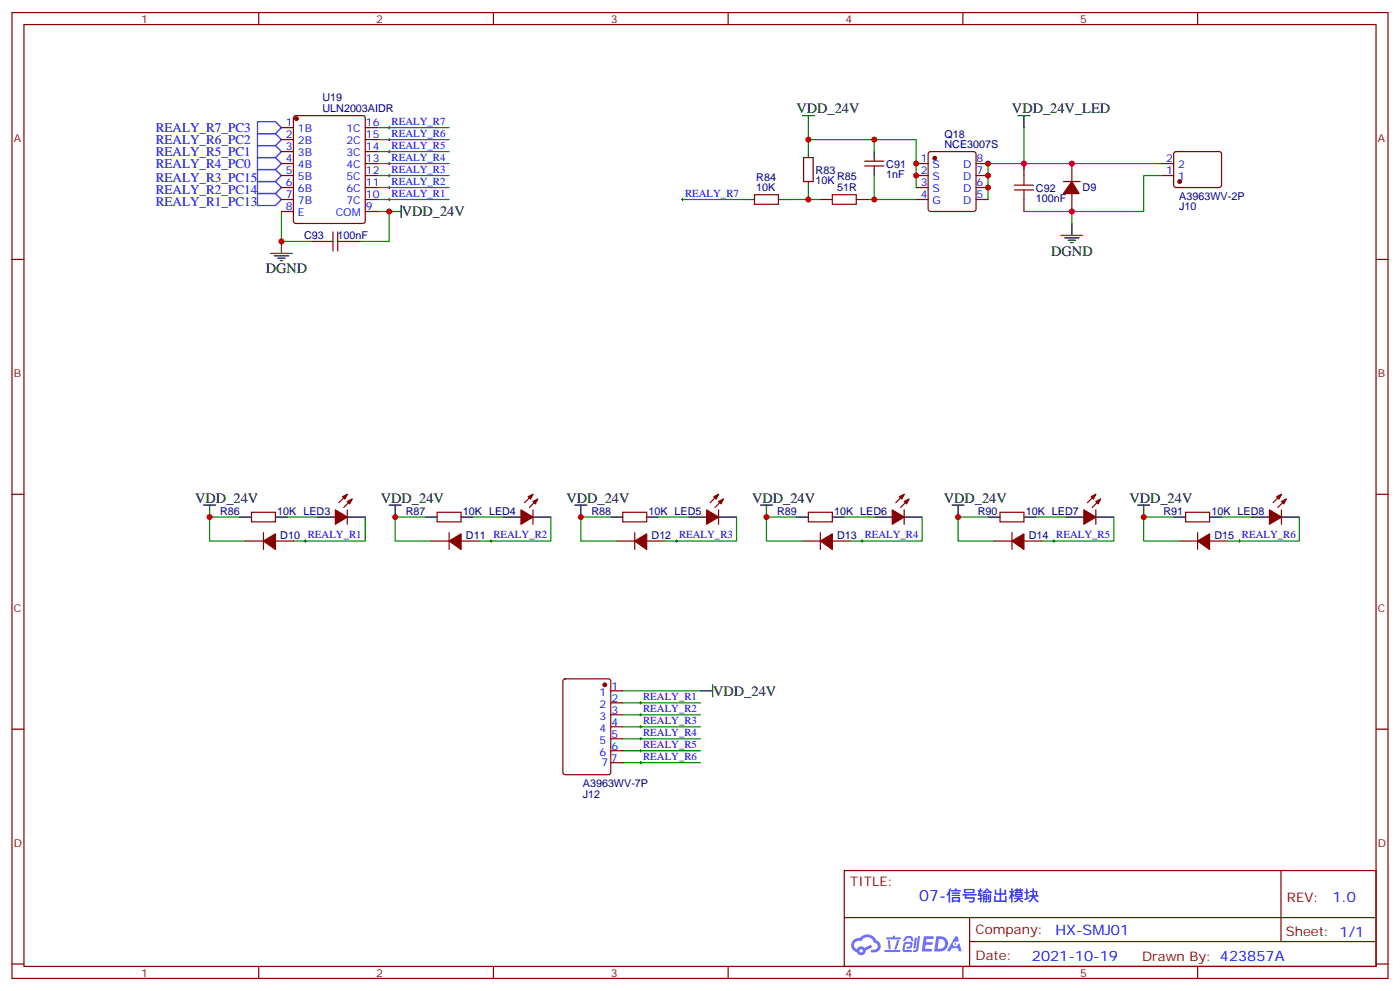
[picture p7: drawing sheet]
<svg xmlns="http://www.w3.org/2000/svg" width="412mm" height="292mm" viewBox="0 0 412 292" stroke-linecap="round" stroke-linejoin="round" font-family="sans-serif">
<g fill="none" stroke="#870000" stroke-width=".35">
<path d="M3.5 3.7h405.4v284.3h-405.4zM7.1 7.2h398.2v277.3h-398.2zM76.2 3.7v3.5M145.3 3.7v3.5M214.5 3.7v3.5M283.6 3.7v3.5M352.8 3.7v3.5M3.5 76.4h3.6M405.3 76.4h3.6M3.5 145.5h3.6M405.3 145.5h3.6M3.5 214.7h3.6"/>
<path d="M405.3 214.7h3.6M248.7 256.3h156.6v28.2h-156.6zM377.3 256.3v20.9M248.7 270.1h156.5M285.6 277.2h119.6M285.6 270.1v14.2M3.5 283.8h3.6M76.2 284.5v3.5M145.3 284.5v3.5M214.5 284.5v3.5M283.6 284.5v3.5M352.8 284.5v3.5"/>
<path d="M405.3 283.8h3.6"/>
</g>
<g fill="#5487ff">
<path d="M272.1 275.6h2.6l.3 .2-.1 .6h-2l-.1 1h1.6l.4 .4-.4 .3h-1.7l-.2 1.2 1.8 .1 .3 .3-.2 .4h-2.9z"/>
<path d="M281.4 275.7h.7l.4 1.3-.7 .3a.74 .74 0 0 0-1.1 .3 .74 .74 0 0 0 .5 1.1 .74 .74 0 0 0 .9-.7l.5-.3 .7 2.4h-.9l-.2-1h-1.9l-.5 1h-.9z"/>
<path d="M269.5 276.1h.6l-.4 2.9a.31 .31 0 0 1-.3 .3 .31 .31 0 0 1-.3-.3z"/>
<path d="M270.4 275.6h.6l-.5 4a.89 .89 0 0 1-.7 .7 .89 .89 0 0 1-.9-.3l1-.5z"/>
<path d="M266.8 275.8l.6-.2 1.2 .1 .5 1.3-.6 .1-.4-.9-1 .1a.95 .95 0 0 1-1 .8l-.1-.2z"/>
<path d="M266.4 277.5l1.8-.2a1.04 1.04 0 0 1 .6 1.1 1.04 1.04 0 0 1-.8 .9h-.7a.29 .29 0 0 1-.3-.4 .29 .29 0 0 1 .3-.2h.7l.2-.8h-1.4l-.4 1.7 1.9 .1a.29 .29 0 0 1 .3 .3 .29 .29 0 0 1-.3 .3h-2l-.4-.3 .2-2.1z"/>
<path d="M260.5 279.7h4.4a.3 .3 0 0 1 .3 .3 .3 .3 0 0 1-.3 .3h-4.3z"/>
<path d="M264.3 276.8h.6l-.5 1.6a1.02 1.02 0 0 1-.7 1.2l-.2-.3z"/>
<path d="M261.5 276.8h.6l.3 2.4-.3 .3-.3-.2z"/>
<path d="M261.1 276h1.9l.2-.5h.5l-.1 .5h1.5a.29 .29 0 0 1 .3 .3 .29 .29 0 0 1-.3 .3h-3.9z"/>
<path d="M275.8 275.6l-.6 4.5h1.4a2.27 2.27 0 0 0 2.7-2.3 2.27 2.27 0 0 0-2.7-2.2zM276.6 276.4a1.5 1.5 0 0 1 1.8 1.6 1.5 1.5 0 0 1-1.9 1.3h-.3z"/>
<path d="M251.4 276.8a2.09 2.09 0 0 0 1 3.5 1.37 1.37 0 0 0 1.5 .9 1.37 1.37 0 0 0 1.1-1.4l2-1-.5-.7-1.8 1a1.4 1.4 0 0 0-2.3 .4 1.32 1.32 0 0 1-.6-1.9 1.32 1.32 0 0 1 1.9-.4 2.02 2.02 0 0 1 2-1.3 2.02 2.02 0 0 1 1.8 1.6 1.09 1.09 0 0 1 1.1 1.4 1.09 1.09 0 0 1-1.6 .7 .41 .41 0 0 0-.5 .3 .41 .41 0 0 0 .4 .5 1.89 1.89 0 0 0 2.4-1.2 1.89 1.89 0 0 0-1.2-2.4 2.98 2.98 0 0 0-5-.6l-1 .1zM253.2 279.9a.52 .52 0 0 1 1 0 .52 .52 0 0 1-1 0z"/>
<circle cx="281.4" cy="277.9" r=".28"/>
</g>
<g fill="none" stroke="#008700" stroke-width=".35">
<path d="M111.1 37.6h21.2M238.1 37.6v5.3M301.6 37.6v12.3M111.1 48.2h21.2M111.1 41.1h21.2M111.1 44.6h21.2M111.1 51.7h21.2M111.1 55.2h21.2M111.1 58.7h21.2M201.1 58.7h17.6M238.1 41.1h31.8v14.1M238.1 57v1.7h-5.3"/>
<path d="M238.1 58.7h3.6M255.8 58.7h14.1M257.5 41.1v3.5M257.5 51.7v7M342.2 48.2h-51.2v10.5M342.2 51.7h-5.3v10.6h-21.2M82.9 62.3v8.8h8.8M111.1 62.3h3.6v8.8h-8.9M301.6 62.3h14.1v3.5M70.6 152.2h-8.9v7.1h10.6M84.7 152.2h8.8M107.6 152.2v7.1h-21.2"/>
<path d="M125.2 152.2h-8.8v7.1h10.6M139.3 152.2h8.9M162.3 152.2v7.1h-21.2M179.9 152.2h-8.8v7.1h10.6M194 152.2h8.8M217 152.2v7.1h-21.2M234.6 152.2h-8.8v7.1h10.6M248.7 152.2h8.8M271.6 152.2v7.1h-21.1M291 152.2h-8.8v7.1h10.6M305.2 152.2h8.8M328.1 152.2v7.1h-21.2"/>
<path d="M345.7 152.2h-8.8v7.1h10.6M359.8 152.2h8.9M382.8 152.2v7.1h-21.2M183.4 217.5h23M183.4 214h23M183.4 210.4h23M183.4 206.9h23M183.4 203.4h23M183.4 221h23M183.4 224.5h23"/>
</g>
<g fill="none" stroke="#000" stroke-width=".35">
<path d="M236.4 34h3.5M238.1 34v3.6M299.9 34h3.5M301.6 34v3.6M218.7 58.7h3.5M229.3 58.7h3.5M238.1 42.9v3.5M238.1 53.4v3.6M257.5 44.6v1.8M257.5 49.9v1.8M79.7 74.6h6.4M80.8 75.3h4.2"/>
<path d="M81.8 76h2.2M82.5 76.7h.8M82.9 71.1v3.5M114.7 62.3h3.5M118.2 60.5v3.5M312.6 69.3h6.3M313.6 70h4.3M314.7 70.7h2.1M315.4 71.4h.7M315.7 65.8v3.5M60 148.7h3.5M61.7 148.7v3.5"/>
<path d="M70.6 152.2h3.5M81.1 152.2h3.6M93.5 152.2h5.3M102.3 152.2h5.3M114.7 148.7h3.5M116.4 148.7v3.5M125.2 152.2h3.6M135.8 152.2h3.5M148.2 152.2h5.3M157 152.2h5.3M169.3 148.7h3.6M171.1 148.7v3.5"/>
<path d="M179.9 152.2h3.5M190.5 152.2h3.5M202.8 152.2h5.3M211.7 152.2h5.3M224 148.7h3.5M225.8 148.7v3.5M234.6 152.2h3.5M245.2 152.2h3.5M257.5 152.2h5.3M266.3 152.2h5.3M280.5 148.7h3.5M282.2 148.7v3.5"/>
<path d="M291 152.2h3.6M301.6 152.2h3.6M314 152.2h5.3M322.8 152.2h5.3M335.1 148.7h3.6M336.9 148.7v3.5M345.7 152.2h3.5M356.3 152.2h3.5M368.7 152.2h5.2M377.5 152.2h5.3M206.4 203.4h3.5M209.9 201.6v3.5"/>
</g>
<g fill="#870000" stroke="#870000" stroke-width=".35">
<path d="M319.3 150.1l3.5 2.1-3.5 2.1z"/>
<path d="M322.8 147.6l1.4-.7-.7 1.4z"/>
<path d="M321.4 146.2l1.4-.7-.7 1.4z"/>
<path d="M298.1 159.3l3.5-2.1v4.5z"/>
<path d="M98.8 150.1l3.5 2.1-3.5 2.1z"/>
<path d="M102.3 147.6l1.4-.7-.7 1.4z"/>
<path d="M100.9 146.2l1.4-.7-.7 1.4z"/>
<path d="M77.6 159.3l3.5-2.1v4.5z"/>
<path d="M132.3 159.3l3.5-2.1v4.5z"/>
<path d="M153.5 150.1l3.5 2.1-3.5 2.1z"/>
<path d="M157 147.6l1.4-.7-.7 1.4z"/>
<path d="M155.6 146.2l1.4-.7-.7 1.4z"/>
<path d="M187 159.3l3.5-2.1v4.5z"/>
<path d="M208.1 150.1l3.6 2.1-3.6 2.1z"/>
<path d="M211.7 147.6l1.4-.7-.7 1.4z"/>
<path d="M210.3 146.2l1.4-.7-.7 1.4z"/>
<path d="M241.7 159.3l3.5-2.1v4.5z"/>
<path d="M262.8 150.1l3.5 2.1-3.5 2.1z"/>
<path d="M266.3 147.6l1.5-.7-.7 1.4z"/>
<path d="M264.9 146.2l1.4-.7-.7 1.4z"/>
<path d="M315.7 53.4l2.2 3.6h-4.6z"/>
<path d="M352.8 159.3l3.5-2.1v4.5z"/>
<path d="M373.9 150.1l3.6 2.1-3.6 2.1z"/>
<path d="M377.5 147.6l1.4-.7-.7 1.4z"/>
<path d="M376.1 146.2l1.4-.7-.7 1.4z"/>
<circle cx="87.3" cy="34.9" r=".53"/>
<circle cx="275.3" cy="46.6" r=".53"/>
<circle cx="347.5" cy="53.4" r=".53"/>
<circle cx="178.2" cy="201.6" r=".53"/>
</g>
<g fill="none" stroke="#870000" stroke-width=".35">
<path d="M82.9 37.6h3.5M86.7 34.2l.4-.2h19.8l.6 .5 .1 30.6-.5 .6-20 .1-.6-.5-.1-30.6zM107.6 37.6h3.5M82.9 41.1h3.5M82.9 44.6h3.5M82.9 48.2h3.5M82.9 51.7h3.5M82.9 55.2h3.5M82.9 58.7h3.5M107.6 41.1h3.5M107.6 44.6h3.5M107.6 48.2h3.5"/>
<path d="M107.6 51.7h3.5M107.6 55.2h3.5M107.6 58.7h3.5M222.2 57.3h7.1v2.8h-7.1zM236.7 46.4h2.8v7h-2.8zM241.7 58.7h3.5M252.2 58.7h3.6M254.7 48.9h5.6M254.7 47.4h5.6M257.5 46.4v1M257.5 48.9v1M269.9 48.2h3.5"/>
<path d="M269.9 51.7h3.5M269.9 55.2h3.5M269.9 58.7h3.5M273.6 44.8l.5-.2h12.7l.5 .2 .2 .5v16.3l-.2 .5-.5 .2h-12.7l-.5-.3-.2-.4v-16.3zM287.5 48.2h3.5M287.5 51.7h3.5M287.5 55.2h3.5M287.5 58.7h3.5M301.6 48.2v3.5M301.6 58.7v3.6M313.3 53.4h4.9M315.7 48.2v5.2"/>
<path d="M315.7 57v5.3M342.2 48.2h3.5M342.2 51.7h3.5M346 44.8l.4-.2h12.7l.5 .2 .2 .5v9.5l-.7 .4-12.9-.1-.5-.6v-9.2zM82.9 62.3h3.5M91.7 71.1h3.5M102.3 71.1h3.5M107.6 62.3h3.5M72.3 159.3h5.3M74.1 150.8h7v2.8h-7zM77.6 156.8v4.9M81.1 159.3h5.3"/>
<path d="M102.3 145.5l-2.5 2.5M102.3 150.1v4.2M103.7 146.9l-2.5 2.5M127 159.3h5.3M128.8 150.8h7v2.8h-7zM132.3 156.8v4.9M135.8 159.3h5.3M157 145.5l-2.5 2.5M157 150.1v4.2M158.4 146.9l-2.5 2.5M181.7 159.3h5.3M183.4 150.8h7.1v2.8h-7.1z"/>
<path d="M187 156.8v4.9M190.5 159.3h5.3M211.7 145.5l-2.5 2.5M211.7 150.1v4.2M213.1 146.9l-2.5 2.5M236.4 159.3h5.3M238.1 150.8h7.1v2.8h-7.1zM241.7 156.8v4.9M245.2 159.3h5.3M266.3 145.5l-2.4 2.5M266.3 150.1v4.2M267.8 146.9l-2.5 2.5"/>
<path d="M292.8 159.3h5.3M294.6 150.8h7v2.8h-7zM298.1 156.8v4.9M301.6 159.3h5.3M322.8 145.5l-2.5 2.5M322.8 150.1v4.2M324.2 146.9l-2.5 2.5M347.5 159.3h5.3M349.2 150.8h7.1v2.8h-7.1zM352.8 156.8v4.9M356.3 159.3h5.3M377.5 145.5l-2.5 2.5"/>
<path d="M377.5 150.1v4.2M378.9 146.9l-2.5 2.5M166 200.1l.5-.3h12.7l.7 .5v27.1l-.4 .6-13 .1-.6-.5-.1-27zM179.9 203.4h3.5M179.9 206.9h3.5M179.9 210.4h3.5M179.9 214h3.5M179.9 217.5h3.5M179.9 221h3.5M179.9 224.5h3.5"/>
</g>
<path d="M75.8 35.8h5.3l1.8 1.8-1.8 1.7h-5.3zM75.8 39.3h5.3l1.8 1.8-1.8 1.8h-5.3zM75.8 42.9h5.3l1.8 1.7-1.8 1.8h-5.3zM75.8 46.4h5.3l1.8 1.8-1.8 1.7h-5.3zM75.8 49.9h5.3l1.8 1.8-1.8 1.7h-5.3zM75.8 53.4h5.3l1.8 1.8-1.8 1.8h-5.3zM75.8 57h5.3l1.8 1.7-1.8 1.8h-5.3z" fill="none" stroke="#00f" stroke-width=".35"/>
<path d="M245.2 57.3h7v2.8h-7zM298.8 55.9h5.6M298.8 54.5h5.6M301.6 51.7v2.8M301.6 55.9v2.8M95.2 71.1h2.9M98.1 68.3v5.6M99.5 71.1h2.8M99.5 68.3v5.6" fill="none" stroke="#a10000" stroke-width=".35"/>
<g fill="none" stroke="#000" stroke-width=".29">
<path d="M114.3 37.6h.7M114.7 37.2v.7M114.3 58.7h.7M114.3 44.6h.7M114.3 48.2h.7M114.3 51.7h.7M114.3 55.2h.7M114.3 41.1h.7M114.7 40.7v.8M114.7 44.3v.7M114.7 47.8v.7M114.7 51.3v.7"/>
<path d="M114.7 54.9v.7M114.7 58.4v.7M200.7 58.7h.7M201.1 58.4v.7M89.6 159.3h.7M90 158.9v.7M144.3 159.3h.7M144.6 158.9v.7M199 159.3h.7M199.3 158.9v.7M253.6 159.3h.8M254 158.9v.7"/>
<path d="M310.1 159.3h.7M310.4 158.9v.7M364.8 159.3h.7M365.1 158.9v.7M188.4 206.9h.7M188.4 210.4h.7M188.4 214h.7M188.4 217.5h.7M188.7 206.6v.7M188.7 210.1v.7M188.7 213.6v.7M188.7 217.1v.7"/>
<path d="M188.4 221h.7M188.4 224.5h.7M188.7 220.7v.7M188.7 224.2v.7"/>
</g>
<g fill="#c00">
<circle cx="82.9" cy="71.1" r=".88"/>
<circle cx="114.7" cy="62.3" r=".88"/>
<circle cx="61.7" cy="152.2" r=".88"/>
<circle cx="116.4" cy="152.2" r=".88"/>
<circle cx="171.1" cy="152.2" r=".88"/>
<circle cx="225.8" cy="152.2" r=".88"/>
<circle cx="282.2" cy="152.2" r=".88"/>
<circle cx="291" cy="55.2" r=".88"/>
<circle cx="291" cy="51.7" r=".88"/>
<circle cx="291" cy="48.2" r=".88"/>
<circle cx="269.9" cy="51.7" r=".88"/>
<circle cx="238.1" cy="58.7" r=".88"/>
<circle cx="269.9" cy="48.2" r=".88"/>
<circle cx="257.5" cy="58.7" r=".88"/>
<circle cx="301.6" cy="48.2" r=".88"/>
<circle cx="315.7" cy="62.3" r=".88"/>
<circle cx="315.7" cy="48.2" r=".88"/>
<circle cx="257.5" cy="41.1" r=".88"/>
<circle cx="238.1" cy="41.1" r=".88"/>
<circle cx="336.9" cy="152.2" r=".88"/>
</g>
<text font-size="4.6" fill="#00f" x="270.8" y="265.3">07-信号输出模块</text>
<g font-size="4.2">
<text x="234.6" y="33.3">VDD_24V</text>
<text x="298.1" y="33.3">VDD_24V_LED</text>
<text x="118.4" y="63.7">VDD_24V</text>
<text x="309.7" y="75.3">DGND</text>
<text x="78.3" y="80.3">DGND</text>
<text x="57.5" y="148">VDD_24V</text>
<text x="112.2" y="148">VDD_24V</text>
<text x="166.9" y="148">VDD_24V</text>
<text x="221.5" y="148">VDD_24V</text>
<text x="278" y="148">VDD_24V</text>
<text x="332.7" y="148">VDD_24V</text>
<text x="210.1" y="204.8">VDD_24V</text>
</g>
<g font-size="4.2" fill="#00f">
<text x="392.5" y="265.6">1.0</text>
<text x="310.9" y="275.1">HX-SMJ01</text>
<text x="304" y="282.9">2021-10-19</text>
</g>
<g font-size="3.9" fill="#00f">
<text x="45.9" y="38.9">REALY_R7_PC3</text>
<text x="45.9" y="42.4">REALY_R6_PC2</text>
<text x="45.9" y="45.9">REALY_R5_PC1</text>
<text x="45.9" y="49.5">REALY_R4_PC0</text>
<text x="45.9" y="53.4">REALY_R3_PC15</text>
<text x="45.9" y="57">REALY_R2_PC14</text>
<text x="45.9" y="60.5">REALY_R1_PC13</text>
</g>
<g font-size="3.9" fill="#800">
<text x="250.5" y="260.9">TITLE:</text>
<text x="379.1" y="265.6">REV:</text>
<text x="287.4" y="275.1">Company:</text>
<text x="378.7" y="275.7">Sheet: 1/1</text>
<text x="287.4" y="282.8">Date:</text>
<text x="336.4" y="282.8">Drawn By: 423857A</text>
</g>
<g font-size="3.2" fill="#800">
<text x="41.6" y="6.7">1</text>
<text x="110.8" y="6.7">2</text>
<text x="179.9" y="6.7">3</text>
<text x="249.1" y="6.7">4</text>
<text x="318.2" y="6.7">5</text>
<text x="4.1" y="41.8">A</text>
<text x="405.9" y="41.8">A</text>
<text x="4.1" y="110.9">B</text>
<text x="405.9" y="110.9">B</text>
<text x="4.1" y="180.1">C</text>
<text x="405.9" y="180.1">C</text>
<text x="4.1" y="249.2">D</text>
<text x="405.9" y="249.2">D</text>
<text x="41.6" y="287.5">1</text>
<text x="110.8" y="287.5">2</text>
<text x="179.9" y="287.5">3</text>
<text x="249.1" y="287.5">4</text>
<text x="318.2" y="287.5">5</text>
</g>
<g font-size="3.2" fill="#000080">
<text x="95" y="29.8">U19</text>
<text x="95" y="33">ULN2003AIDR</text>
<text x="278.2" y="40.5">Q18</text>
<text x="278.2" y="43.4">NCE3007S</text>
<text x="222.8" y="53.1">R84</text>
<text x="240.2" y="51.1">R83</text>
<text x="246.6" y="53.1">R85</text>
<text x="261.1" y="52.5">1nF</text>
<text x="261.1" y="49.3">C91</text>
<text x="222.8" y="56.3">10K</text>
<text x="240.2" y="54.2">10K</text>
<text x="246.6" y="56.3">51R</text>
<text x="305.2" y="59.5">100nF</text>
<text x="305.2" y="56.4">C92</text>
<text x="318.9" y="56.3">D9</text>
<text x="347.4" y="58.7">A3963WV-2P</text>
<text x="347.4" y="61.9">J10</text>
<text x="89.6" y="70.5">C93</text>
<text x="99.4" y="70.5">100nF</text>
<text x="64.9" y="151.6">R86</text>
<text x="81.7" y="151.6">10K LED3</text>
<text x="119.5" y="151.6">R87</text>
<text x="136.3" y="151.6">10K LED4</text>
<text x="174.2" y="151.6">R88</text>
<text x="191" y="151.6">10K LED5</text>
<text x="228.9" y="151.6">R89</text>
<text x="245.7" y="151.6">10K LED6</text>
<text x="288" y="151.6">R90</text>
<text x="302.1" y="151.6">10K LED7</text>
<text x="342.7" y="151.6">R91</text>
<text x="356.8" y="151.6">10K LED8</text>
<text x="82.6" y="158.6">D10</text>
<text x="137.2" y="158.6">D11</text>
<text x="191.9" y="158.6">D12</text>
<text x="246.6" y="158.6">D13</text>
<text x="303.1" y="158.6">D14</text>
<text x="357.7" y="158.6">D15</text>
<text x="171.7" y="231.6">A3963WV-7P</text>
<text x="171.7" y="234.8">J12</text>
</g>
<g font-size="3.2" fill="#00f">
<text x="84.2" y="37.2">1</text>
<text x="84.2" y="40.7">2</text>
<text x="87.7" y="39">1B</text>
<text x="102.1" y="39">1C</text>
<text x="107.8" y="40.7">15</text>
<text x="107.8" y="37.2">16</text>
<text x="115.4" y="36.7">REALY_R7</text>
<text x="115.4" y="40.2">REALY_R6</text>
<text x="84.2" y="44.3">3</text>
<text x="84.2" y="47.8">4</text>
<text x="87.7" y="42.5">2B</text>
<text x="87.7" y="46">3B</text>
<text x="102.1" y="46">3C</text>
<text x="102.1" y="42.5">2C</text>
<text x="107.8" y="47.8">13</text>
<text x="107.8" y="44.3">14</text>
<text x="115.4" y="43.7">REALY_R5</text>
<text x="115.4" y="47.3">REALY_R4</text>
<text x="271.2" y="47.8">1</text>
<text x="287.7" y="47.8">8</text>
<text x="343.5" y="47.8">2</text>
<text x="84.2" y="51.3">5</text>
<text x="87.7" y="49.6">4B</text>
<text x="87.7" y="53.1">5B</text>
<text x="102.1" y="53.1">5C</text>
<text x="102.1" y="49.6">4C</text>
<text x="107.8" y="51.3">12</text>
<text x="115.4" y="50.8">REALY_R3</text>
<text x="271.2" y="51.3">2</text>
<text x="274.7" y="49.6">S</text>
<text x="274.7" y="53.1">S</text>
<text x="283.8" y="53.1">D</text>
<text x="283.8" y="49.6">D</text>
<text x="287.7" y="51.3">7</text>
<text x="343.5" y="51.3">1</text>
<text x="347" y="53.1">1</text>
<text x="347" y="49.6">2</text>
<text x="84.2" y="54.9">6</text>
<text x="84.2" y="58.4">7</text>
<text x="87.7" y="56.6">6B</text>
<text x="102.1" y="56.6">6C</text>
<text x="107.8" y="58.4">10</text>
<text x="107.8" y="54.9">11</text>
<text x="115.4" y="54.3">REALY_R2</text>
<text x="115.4" y="57.9">REALY_R1</text>
<text x="201.8" y="57.9">REALY_R7</text>
<text x="271.2" y="54.9">3</text>
<text x="271.2" y="58.4">4</text>
<text x="274.7" y="56.6">S</text>
<text x="283.8" y="56.6">D</text>
<text x="287.7" y="58.4">5</text>
<text x="287.7" y="54.9">6</text>
<text x="84.2" y="61.9">8</text>
<text x="87.7" y="60.1">7B</text>
<text x="87.7" y="63.7">E</text>
<text x="98.9" y="63.7">COM</text>
<text x="102.1" y="60.1">7C</text>
<text x="107.8" y="61.9">9</text>
<text x="274.7" y="60.1">G</text>
<text x="283.8" y="60.1">D</text>
<text x="90.7" y="158.4">REALY_R1</text>
<text x="145.3" y="158.4">REALY_R2</text>
<text x="200" y="158.4">REALY_R3</text>
<text x="254.7" y="158.4">REALY_R4</text>
<text x="311.1" y="158.4">REALY_R5</text>
<text x="365.8" y="158.4">REALY_R6</text>
<text x="180.1" y="203">1</text>
<text x="176.6" y="204.8">1</text>
<text x="176.6" y="208.3">2</text>
<text x="180.1" y="206.6">2</text>
<text x="189.4" y="206">REALY_R1</text>
<text x="189.4" y="209.6">REALY_R2</text>
<text x="176.6" y="211.8">3</text>
<text x="176.6" y="215.4">4</text>
<text x="180.1" y="210.1">3</text>
<text x="180.1" y="213.6">4</text>
<text x="189.4" y="213.1">REALY_R3</text>
<text x="176.6" y="218.9">5</text>
<text x="180.1" y="217.1">5</text>
<text x="180.1" y="220.7">6</text>
<text x="189.4" y="216.6">REALY_R4</text>
<text x="189.4" y="220.1">REALY_R5</text>
<text x="176.6" y="222.4">6</text>
<text x="177.2" y="225.6">7</text>
<text x="179.9" y="224.2">7</text>
<text x="189.4" y="223.7">REALY_R6</text>
</g>
</svg>
